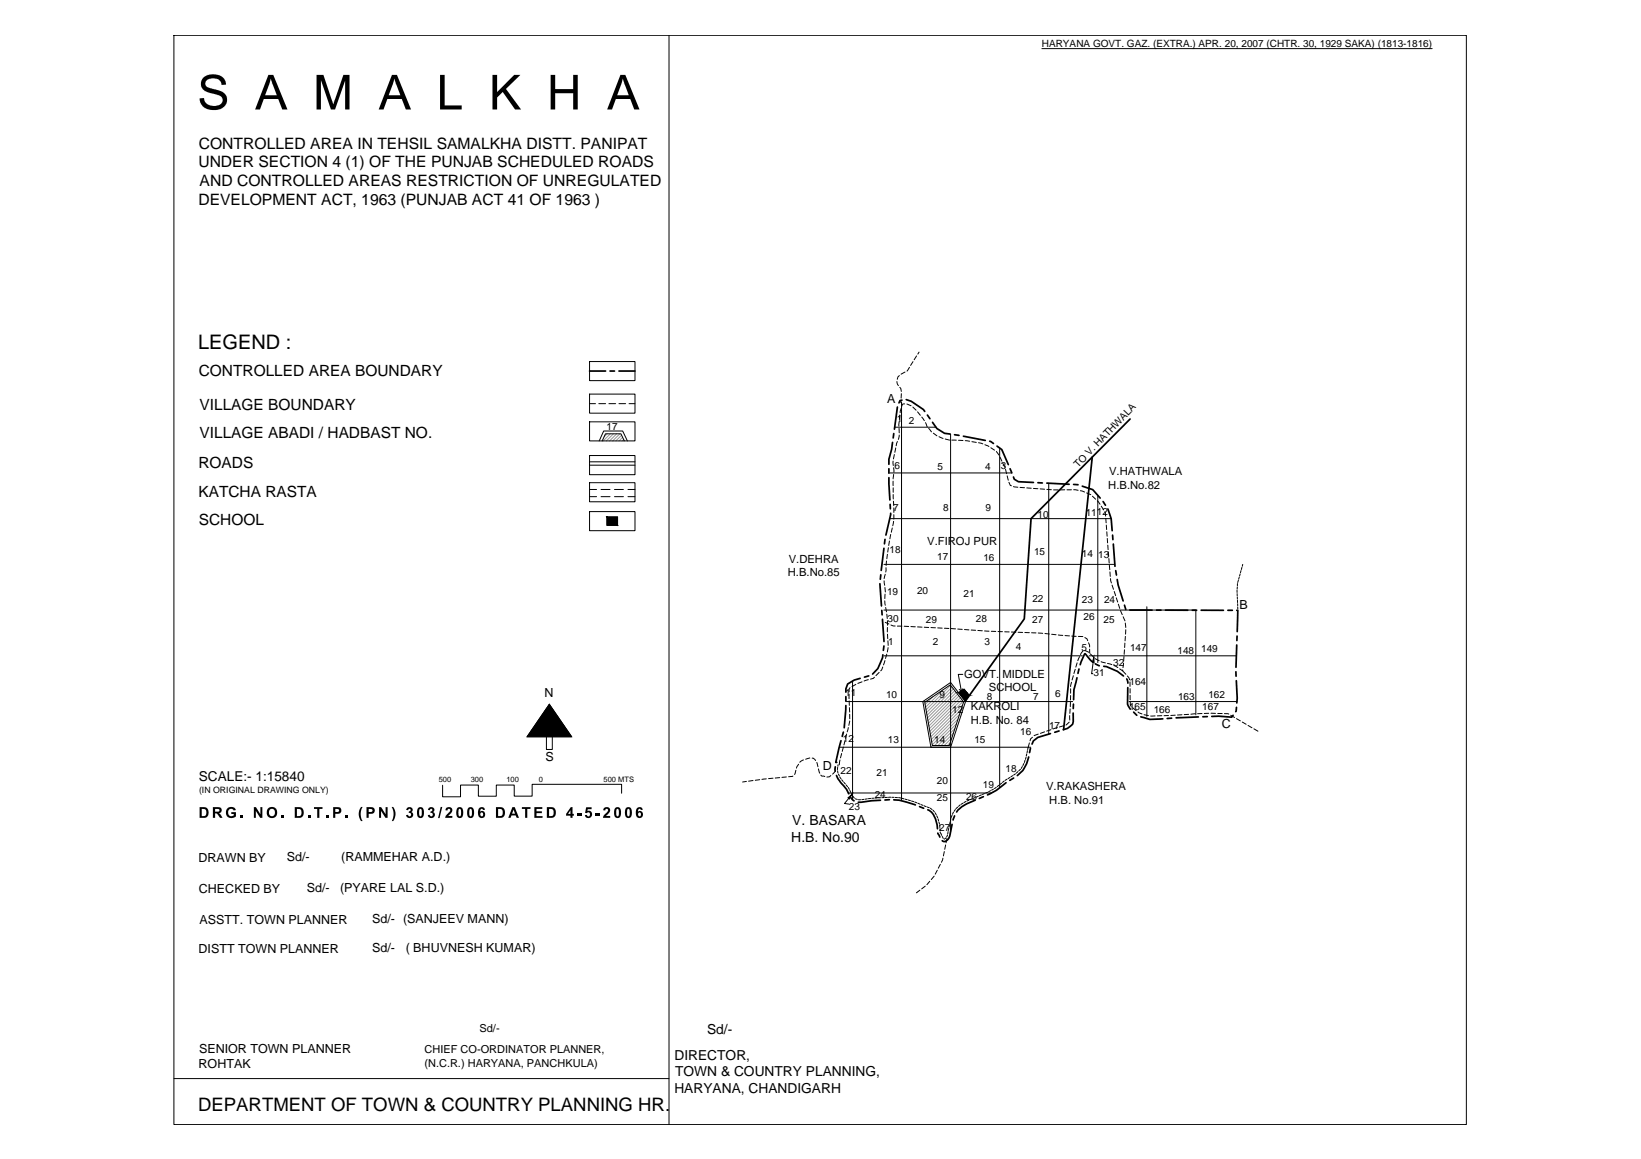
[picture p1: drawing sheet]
<svg xmlns="http://www.w3.org/2000/svg" width="841mm" height="594mm" viewBox="0 0 841 594" stroke-linecap="round" stroke-linejoin="round" font-family="sans-serif">
<!-- layer: Text -->
<g fill="#000">
<path d="M104 40l3-2h5l3 2 1 3-2 1-1-2-2-2-4 1a2.5 2.5 0 0 0-2 3 2.5 2.5 0 0 0 3 1l5 2 2 1 1 3v2l-2 3h-3h-5l-2-2-2-4h2l2 3 3 1h3l2-2a4 4 0 0 0-5-4l-3-1-2-2-1-2zM162 38h4l5 16 5-16h3v18h-2v-15l-5 15h-2l-6-15v15h-2zM226 38h2v16h9v2h-11zM252 38h3v9l9-9h3l-8 8 8 10h-3l-6-9-3 3v6h-3zM282 38h3v8h9v-8h2v18h-2v-8h-9v8h-3zM116 414h2h2l1 1h-1h-1h-1h-1v2v1h2h1v-1h-1v-1h2v3h-2h-2l-1-2zM123 418h1v1h-1zM130 414h1l2 3v-3h1v5h-1l-2-3v3h-1zM144 418h1v1h-1zM158 418h1v1h-1zM161 414h4v1h-1v4h-1v-4h-2zM167 418h1v1h-1z"/>
<path d="M177 418h1v1h-1zM194 414h1l3 3v-3h1v5h-1l-3-3v3h-1zM209 414h1l1 1v1l1 2-1 1h-2l-1-1h1h1h1l-1-1h-1l1-2h-2zM220 414h1l2 1v1h-1l1 2-1 1h-2l-1-1h1h1h1l-1-1 1-2h-3zM226 414h1l-2 5zM229 414h1h2v2l-2 2h2v1h-4l3-4h-1h-1h-1zM267 414h5v1h-2v4h-1v-4h-2zM274 414h4v1h-3v1h3v1h-3v1h3v1h-4zM296 417h2v1h-2zM300 414h3v1h-2v1h1l1 1v1l-1 1h-1l-1-1h1h1v-2l-2 1zM305 417h2v1h-2zM309 414h2l2 1-1 1-1 2h2v1h-4l3-4h-1h-1h-1z"/>
<path d="M185 414h1l-1 3 1 4-1-1-1-3zM201 414h1l1 3-1 4h-1l1-3z"/>
<path d="M138 38h2l7 18h-2l-2-5h-8l-2 5h-2zM139 40l-3 9h6z"/>
<path d="M201 38h2l8 18h-3l-2-5h-7l-2 5h-3zM202 40l-3 9h6z"/>
<path d="M318 38h2l8 18h-3l-2-5h-7l-2 5h-3zM319 40l-3 9h6z"/>
<path d="M102 414h3h1l1 3-1 2h-4zM103 415v3h2l1-3z"/>
<path d="M109 414h4l1 2-2 1 2 2h-1l-2-2h-1v2h-1zM110 415v1h2v-1z"/>
<path d="M137 416a2.8 2.8 0 0 1 5 0 2.8 2.8 0 0 1-5 0zM138 415v2l1 1h1l1-1v-2h-1z"/>
<path d="M151 414h3h1l1 3-1 2h-4zM152 415v3h2v-3z"/>
<path d="M171 414h3l1 1-1 2h-2v2h-1zM172 415v1h2l-1-1z"/>
<path d="M188 414h3l1 1v2h-3v2h-1zM189 415v1h2v-1z"/>
<path d="M214 414h2l1 1v3l-1 1h-1l-1-1v-2zM215 415v3h1v-2v-1z"/>
<path d="M234 414h2l1 1v3l-1 1h-1l-1-1v-2zM235 415v3h1v-3z"/>
<path d="M240 414h2l1 1v3l-1 1h-2l-1-1v-2zM241 415v3h1v-3h-1z"/>
<path d="M245 414h2l1 1h-1h-1v1h1l2 1v1l-1 1h-2l-1-1v-2zM246 417a1 1 0 0 0 2 0 1 1 0 0 0-2 0z"/>
<path d="M254 414h3h1l1 3-1 2h-4zM255 415v3h2l1-3h-1z"/>
<path d="M263 414h1l2 5h-1l-1-1h-2v1h-2zM263 415l-1 2h2z"/>
<path d="M280 414h3h1l1 3-1 2h-4zM281 415v3h2l1-1v-2z"/>
<path d="M293 414v3h1l-1 2h-1v-1h-2v-1zM292 415l-1 2h1z"/>
<path d="M315 414h2l1 1v3l-1 1h-1l-1-1v-2zM316 415v2l1 1v-2v-1z"/>
<path d="M321 414h1l2 1v3l-1 1h-2l-1-1v-2zM322 415l-1 3h1h1v-3h-1z"/>
<path d="M326 414h2l1 1h-1h-1v1h1l1 1v1v1h-2l-1-1zM327 417a1 1 0 0 0 2 0 1 1 0 0 0-2 0z"/>
</g>
<!-- layer: 0 -->
<path d="M560 340l-1 5h1M493 353v1l-1-1M493 346h-2l2 8M227 402v6h9v-6h9v6h9v-6h10v6h9v-6h46v5M435 409l-2 3h2" fill="none" stroke="#000" stroke-width=".51"/>
<!-- layer: CONTROLLED AREA BOUNDARY BAHOLI -->
<path d="M302 185h23v10h-23z" fill="none" stroke="#000" stroke-width=".51"/>
<g fill="none" stroke="#000" stroke-width=".89">
<path d="M302 190h8M313 190h2M317 190h8M460 209l-2 11M462 205h-1v2M464 205l3 1 7 5M475 213l2 2M478 216l2 4 4 2h3M457 227l-1 8v3M458 222v2M489 223h3M494 224l11 2"/>
<path d="M507 226l2 1M511 229l2 1 4 8M456 245v11M456 240v3M456 259v2M518 240l1 2M519 245l1 1 2 1h8M532 247l2 1M537 248h11M550 248h3M555 249l5 2 4 4M565 257l2 2"/>
<path d="M454 276l-1 3M456 263l-2 11M568 261l1 5 1 6M570 274v3M571 279v11M451 299l1 12M451 295v2M453 281l-1 11M572 293v2M573 297l3 11M452 313v2M452 317l1 12"/>
<path d="M576 310l1 2M579 313h11M593 313h2M597 313h12M611 313h2M616 313h11M629 313h3M634 313v11M452 336l-2 7-3 3M453 331v2M559 339l-3-4-2 6M634 331l-1 11"/>
<path d="M634 326v2M434 357v2M441 348l-3 1-4 2v4M445 346l-2 1M552 347l-2 7v5M553 343l-1 2M561 340l2 1M566 342l7 2 3 2M577 348l1 2M578 352v9l1 3M633 344v3M634 349v11"/>
<path d="M431 380l-3 11M432 375v2M434 362l-1 11M538 376l-6 2-2 2-1 1M543 375h-2M550 365v5a6 6 0 0 1-5 4M550 361v2M581 365l2 2M585 367a18 18 0 0 0 11 1M600 368h-2M614 367l-11 1M619 367h-3"/>
<path d="M632 367l-1 1-10-1M634 363l-1 2M428 393v2M429 397l6 10M519 399l-1 1M527 388a15 15 0 0 1-6 10M528 384v2M436 409l2 1M451 410l-11 1M456 410h-2M458 410h3l8 3M471 413l2 1"/>
<path d="M476 415a10 10 0 0 1 4 10M489 418l-1 2M500 410a17 17 0 0 0-10 6M504 408l-2 1M516 401l-5 4-5 2M481 427l1 2M488 423l-1 6a2.6 2.6 0 0 1-4 2"/>
</g>
<!-- layer: Village Boundary -->
<g fill="none" stroke="#000" stroke-width=".51">
<path d="M460 196v2M461 193l-1 1M461 199l1 2M464 191l-2 1M466 188l-1 2M468 185l-1 2M470 182l-1 2M471 180l-1 2M302 202h23v10h-23zM302 207h3M307 207h3M312 207h4"/>
<path d="M317 207h4M322 207h3M461 220v2M461 216v2M461 213v2M462 205v1M462 209l-1 3M462 202v2M464 207h-1l-1 1M465 207l2 1M468 209l1 1M470 211l2 2"/>
<path d="M472 214l2 2M474 217l1 2M476 220l1 1M458 236v3M458 240v2M458 233v2M459 230v2M460 226l-1 3M461 223l-1 2M478 222l2 1M481 224l2 1M484 225l3 1"/>
<path d="M488 226h2M491 226h3M495 226h2M498 226l2 1M501 227l3 1M505 228l2 1M508 230l2 1M511 231l1 2M513 234v2M514 237l1 3M458 247v2M458 253v3"/>
<path d="M458 250v2M458 257v2M458 243v2M515 241l1 2M516 244l1 2M517 247l1 2M519 249l3 1M523 250h2M526 250h3M530 250l2 1M533 251h2M537 251h2"/>
<path d="M540 251h2M546 251h-3M547 251h2M550 251h3M554 252h2M557 253l2 1M560 254l2 2M562 257l2 1M564 259l2 2M456 277l-1 3M456 274v2M457 271v2"/>
<path d="M458 267v2M458 264v2M458 260v3M566 262l1 3M567 266v2M567 269v2M567 273v2M567 276l1 2M568 279v3M453 298v2M454 294l-1 3M454 291v2"/>
<path d="M454 288v2M455 284v2M455 281v2M568 283v2M568 286v3M569 290v2M569 293v2M569 297l1 2M570 300l1 2M634 299v1M635 297l-1 2M635 296v1"/>
<path d="M636 294l-1 1M636 292v2M636 291v1M637 289v1M453 308l1 2M454 301v2M454 305l-1 2M454 319l2 1M454 311v3M455 315v2M455 318v2M571 303l1 2"/>
<path d="M572 306l1 3M573 310l1 2M574 313l1 2M576 316l1 2M577 319v3M634 303v1M634 304v1M634 306v1M634 301v1M634 308v1M634 309v2M634 311v1"/>
<path d="M454 339l-1 2M454 335v3M455 322v2M455 325v2M455 328v3M455 332v2M457 320l2 1M460 321h2M463 321h3M467 321h2M470 321h3M474 322h2"/>
<path d="M477 322h2M481 322h2M484 322h2M487 322h3M491 322l2 1M494 323h3M498 323h2M501 323h2M505 323l2 1M508 324h2M511 324h3M515 324h2"/>
<path d="M518 324h3M522 324h2M525 324h3M529 324h2M532 324l2 1M536 325h2M539 325h2M542 325l3 1M546 326h2M549 326h3M552 340l-1 2M553 326h2"/>
<path d="M553 337l-1 2M555 334l-1 2M556 333l2 1M556 327l1 1M558 329v3M558 333v2M559 335l1 2M561 338l2 1M564 339l3 1M576 340v2M576 337v2M576 333v2"/>
<path d="M577 330l-1 2M577 326v2M577 323v2M435 356v2M435 359v3M436 353l-1 2M439 351l-2 1M442 349l-2 1M445 348l-2 1M448 347l-2 1M451 345l-2 1M452 342l-1 2"/>
<path d="M549 360v2M549 353v2M549 357v2M549 350v2M550 346l-1 3M551 343l-1 2M568 340l2 1M571 341l2 1M574 343l1 1v-1M575 344l2 2M578 346l1 2M579 350v2"/>
<path d="M579 356v3M579 353v2M579 360l1 2M433 380v2M434 376l-1 2M435 373l-1 2M435 363v2M435 366v2M435 370v2M529 378l-1 2M532 376l-2 1M535 375l-2 1"/>
<path d="M539 374l-3 1M542 373l-2 1M545 372l-2 1M548 370l-2 2M548 367v2M548 363v3M581 363l1 1M583 365l2 1M586 366l3 1M592 367h-2M595 367h-2M599 367h-2"/>
<path d="M602 367h-2M606 366l-3 1M609 366h-2M613 366h-3M616 366h-2M619 366h-2M621 366h2M624 366h2M628 366h2M631 367l2 1M634 368l2 2M637 370l2 1"/>
<path d="M640 372l2 1M643 374l2 1M389 400h-2M393 399h-3M396 399h-2M400 399h-3M403 398h-2M406 398h-2M408 395l-1 2M409 392l-1 2M412 390l-2 1M415 389h-2"/>
<path d="M416 389l2 1M419 391v2M419 394l1 2M421 397l2 1M426 398h-2M428 395l-1 2M429 395v1M429 393v1M430 392l-1 1M430 397v1M430 398l1 1M431 390l-1 2"/>
<path d="M431 386v2M431 400l1 1M432 383v2M516 399l-1 1M518 399h-1M519 398h-1M520 397h-1M522 396h-1M523 394l-1 1M524 393l-1 1M525 391l-1 1M525 390v1"/>
<path d="M526 388v1M526 386v2M527 385l-1 1M528 381l-1 3M383 401h-2M386 400h-2M432 401l1 1M434 402v1M435 404v1M436 405v1M436 407l1 1M437 408l1 1"/>
<path d="M438 409l1 1M440 410h1M443 410h-1M445 409l-2 1M446 409h-1M448 409h-1M450 409h-2M451 409h-1M453 409h-1M455 409h-1M457 409h-2M457 409h1"/>
<path d="M459 409h1M461 409h1M462 409h1M464 410h1M466 410h1M467 411h1M469 411l1 1M470 412h1M472 412l1 1M474 413h1M475 414h1M477 414l1 1"/>
<path d="M478 415l1 1M479 417l1 1M480 418l1 1M481 420v1M487 420v1M488 418v1M489 416l-1 1M490 415l-1 1M491 414h-1M492 413h-1M494 412h-1M495 411h-1"/>
<path d="M497 410l-1 1M498 409l-1 1M500 409h-1M501 408l-1 1M503 407l-1 1M505 407h-2M506 406l-1 1M508 405l-1 1M509 404l-1 1M511 404h-1M512 402l-1 1M513 401l-1 1"/>
<path d="M515 400l-1 1M481 421l1 1M482 423v1M482 425v1M482 426l1 2M483 429v1M483 440l-1 2M484 436v3M485 433l-1 2M485 429l-1 1M485 430v2M486 428l-1 1"/>
<path d="M486 426v1M486 425v1M487 423l-1 1M487 421v1M471 456l-1 2M474 454l-2 2M477 452l-2 1M479 449l-2 2M480 446l-1 2M482 443l-1 2"/>
</g>
<!-- layer: VILLAGE ABADI -->
<g fill="none" stroke="#989898" stroke-width=".51">
<path d="M311 222l-1 2M313 222l-4 4M314 222l-3 4M316 222l-4 4M318 222l-4 4M319 223l-3 3M319 224l-2 2M320 225l-1 1M478 357l-4 4M483 354l-9 8M487 351l-12 13M488 352l-13 13"/>
<path d="M489 353l-14 14M489 354l-14 14M490 355l-14 14M491 356l-15 15M491 357l-15 15M492 358l-16 15M493 359l-16 16M494 359l-17 17M488 378l-4 4M489 376l-7 6M489 373l-8 9M490 371l-11 11"/>
<path d="M491 369l-13 13M492 366l-14 14M493 364l-16 15M493 361l-16 17M487 381l-1 1"/>
</g>
<path d="M302 216h23v10h-23zM307 226l2-5h10l3 5M309 226l1-4h8l2 4M473 360l14-10 8 10-8 23h-10zM474 360l13-9 7 9-7 22h-9z" fill="none" stroke="#000" stroke-width=".51"/>
<!-- layer: Road -->
<path d="M302 233h23v10h-23zM302 237h23M302 238h23" fill="none" stroke="#000" stroke-width=".51"/>
<!-- layer: Kacca Rasta -->
<path d="M302 247h23v10h-23zM302 251h4M302 255h4M308 251h5M308 255h5M315 251h5M315 255h5M322 251h3M322 255h3" fill="none" stroke="#000" stroke-width=".51"/>
<!-- layer: SCHOOL -->
<path d="M302 262h23v10h-23zM311 265h5v4h-5zM491 355l3-2 3 3" fill="none" stroke="#000" stroke-width=".51"/>
<g fill="#000" stroke="#000" stroke-width=".51">
<path d="M491 355h5l1 1zM491 355l3-2 2 2z"/>
<path d="M311 265l5 4v-4zM311 265l5 4h-5z"/>
<path d="M491 355l1 1h5zM492 356h5l-2 3z"/>
</g>
<!-- layer: GRID -->
<g fill="none" stroke="#000" stroke-width=".51">
<path d="M459 219h21M462 206v204M487 223v203M512 230v174M456 242h63M537 248v128M563 254v86M456 266h113M453 289h118M453 313h160v53M588 311v56M453 336h102"/>
<path d="M558 336h76M434 360h116M437 349v61M579 360h55M430 383h98M435 406h73"/>
</g>
<!-- layer: CONTROLLED AREA BOUNDARY BAHOLI -->
<circle cx="428" cy="391" r=".4" fill="#000"/>
<!-- layer: Road -->
<path d="M579 215l-51 51-3 51-30 42M560 234l-15 140" fill="none" stroke="#000" stroke-width=".89"/>
<!-- layer: Text -->
<path d="M534 25h200M280 378v6h3v-6M282 361l11 17h-23z" fill="none" stroke="#000" stroke-width=".51"/>
<!-- layer: Tittle Block -->
<path d="M89 18h663v558h-663zM343 18v558M89 553h254" fill="none" stroke="#000" stroke-width=".51"/>
<!-- layer: Text -->
<path d="M282 361l11 17h-23z" fill="#000" stroke="#000" stroke-width=".51"/>
<!-- layer: 0 -->
<path d="M561 337v3l-1-1zM435 409l2-2-2 3z" fill="#000" stroke="#000" stroke-width=".51"/>
<text font-size="10.3" x="102" y="179">LEGEND :</text>
<text font-size="9.5" x="102" y="569">DEPARTMENT OF TOWN &amp; COUNTRY PLANNING HR.</text>
<g font-size="8">
<text x="102" y="76">CONTROLLED AREA IN TEHSIL SAMALKHA DISTT. PANIPAT</text>
<text x="102" y="86">UNDER SECTION 4 (1) OF THE PUNJAB SCHEDULED ROADS</text>
<text x="102" y="96">AND CONTROLLED AREAS RESTRICTION OF UNREGULATED</text>
<text x="102" y="105">DEVELOPMENT ACT, 1963 (PUNJAB ACT 41 OF 1963 )</text>
</g>
<g font-size="7.9">
<text x="102" y="193">CONTROLLED AREA BOUNDARY</text>
<text x="102" y="210">VILLAGE BOUNDARY</text>
<text x="102" y="225">VILLAGE ABADI / HADBAST NO.</text>
<text x="102" y="240">ROADS</text>
<text x="102" y="255">KATCHA RASTA</text>
<text x="102" y="269">SCHOOL</text>
</g>
<g font-size="7.2">
<text x="406" y="423">V. BASARA</text>
<text x="406" y="432">H.B. No.90</text>
</g>
<g font-size="7">
<text x="102" y="400">SCALE:- 1:15840</text>
<text x="362" y="530">Sd/-</text>
<text x="346" y="543">DIRECTOR,</text>
<text x="346" y="552">TOWN &amp; COUNTRY PLANNING,</text>
<text x="346" y="560">HARYANA, CHANDIGARH</text>
</g>
<g font-size="6.4">
<text x="455" y="207">A</text>
<text x="635" y="312">B</text>
<text x="279" y="357">N</text>
<text x="626" y="373">C</text>
<text x="280" y="390">S</text>
<text x="422" y="394">D</text>
<text x="102" y="442">DRAWN BY</text>
<text x="147" y="441">Sd/-</text>
<text x="175" y="441">(RAMMEHAR A.D.)</text>
<text x="102" y="458">CHECKED BY</text>
<text x="157" y="457">Sd/-</text>
<text x="174" y="457">(PYARE LAL S.D.)</text>
<text x="102" y="474">ASSTT. TOWN PLANNER</text>
<text x="191" y="473">Sd/- (SANJEEV MANN)</text>
<text x="102" y="488">DISTT TOWN PLANNER</text>
<text x="191" y="488">Sd/-</text>
<text x="208" y="488">( BHUVNESH KUMAR)</text>
<text x="102" y="540">SENIOR TOWN PLANNER</text>
<text x="102" y="547">ROHTAK</text>
</g>
<g font-size="5.8">
<text x="568" y="244">V.HATHWALA</text>
<text x="568" y="250">H.B.No.82</text>
<text x="475" y="279">V.FIROJ PUR</text>
<text x="404" y="289">V.DEHRA</text>
<text x="404" y="295">H.B.No.85</text>
<text x="494" y="347">GOVT. MIDDLE</text>
<text x="507" y="354">SCHOOL</text>
<text x="498" y="371">H.B. No. 84</text>
<text x="536" y="405">V.RAKASHERA</text>
<text x="538" y="412">H.B. No.91</text>
</g>
<g font-size="5.6">
<text x="246" y="529">Sd/-</text>
<text x="218" y="540">CHIEF CO-ORDINATOR PLANNER,</text>
<text x="218" y="547">(N.C.R.) HARYANA, PANCHKULA)</text>
</g>
<g font-size="5.1">
<text x="534" y="24">HARYANA GOVT. GAZ. (EXTRA.) APR. 20, 2007 (CHTR. 30, 1929 SAKA) (1813-1816)</text>
<text x="311" y="221">17</text>
<text x="460" y="216">1</text>
<text x="466" y="217">2</text>
<text x="458" y="240">6</text>
<text x="480" y="241">5</text>
<text x="505" y="241">4</text>
<text x="513" y="240">3</text>
<text x="553" y="240" transform="rotate(-46 553 240)">TO V. HATHWALA</text>
<text x="458" y="262">7</text>
<text x="483" y="262">8</text>
<text x="505" y="262">9</text>
<text x="532" y="266">10</text>
<text x="556" y="264">1112</text>
<text x="456" y="283">18</text>
<text x="480" y="287">17</text>
<text x="504" y="288">16</text>
<text x="530" y="284">15</text>
<text x="554" y="285">14</text>
<text x="563" y="286">13</text>
<text x="455" y="305">19</text>
<text x="470" y="305">20</text>
<text x="494" y="306">21</text>
<text x="529" y="308">22</text>
<text x="554" y="309">23</text>
<text x="566" y="309">24</text>
<text x="555" y="318">26</text>
<text x="455" y="319">30</text>
<text x="475" y="319">29</text>
<text x="500" y="319">28</text>
<text x="529" y="319">27</text>
<text x="566" y="319">25</text>
<text x="455" y="331">1</text>
<text x="478" y="331">2</text>
<text x="505" y="331">3</text>
<text x="521" y="333">4</text>
<text x="554" y="333">5</text>
<text x="579" y="334">147</text>
<text x="603" y="335">148</text>
<text x="616" y="334">149</text>
<text x="570" y="341">32</text>
<text x="560" y="347">31</text>
<text x="579" y="351">164</text>
<text x="433" y="357">11</text>
<text x="454" y="358">10</text>
<text x="481" y="358">9</text>
<text x="506" y="359">8</text>
<text x="530" y="359">7</text>
<text x="541" y="357">6</text>
<text x="604" y="359">163</text>
<text x="619" y="358">162</text>
<text x="488" y="365">12 KAKROLI</text>
<text x="579" y="364">165</text>
<text x="591" y="366">166</text>
<text x="616" y="364">167</text>
<text x="523" y="377">16</text>
<text x="538" y="374">17</text>
<text x="432" y="381">12</text>
<text x="455" y="381">13</text>
<text x="479" y="381">14</text>
<text x="499" y="381">15</text>
<text x="515" y="395">18</text>
<text x="431" y="397">22</text>
<text x="449" y="398">21</text>
<text x="480" y="402">20</text>
<text x="504" y="404">19</text>
<text x="448" y="409">24</text>
<text x="480" y="411">25</text>
<text x="495" y="410">26</text>
<text x="435" y="415">23</text>
<text x="481" y="426">27</text>
</g>
<text font-size="4.5" x="102" y="407">(IN ORIGINAL DRAWING ONLY)</text>
<g font-size="3.8">
<text x="225" y="401">500</text>
<text x="241" y="401">300</text>
<text x="260" y="401">100</text>
<text x="276" y="401">0</text>
<text x="309" y="401">500 MTS</text>
</g>
</svg>
